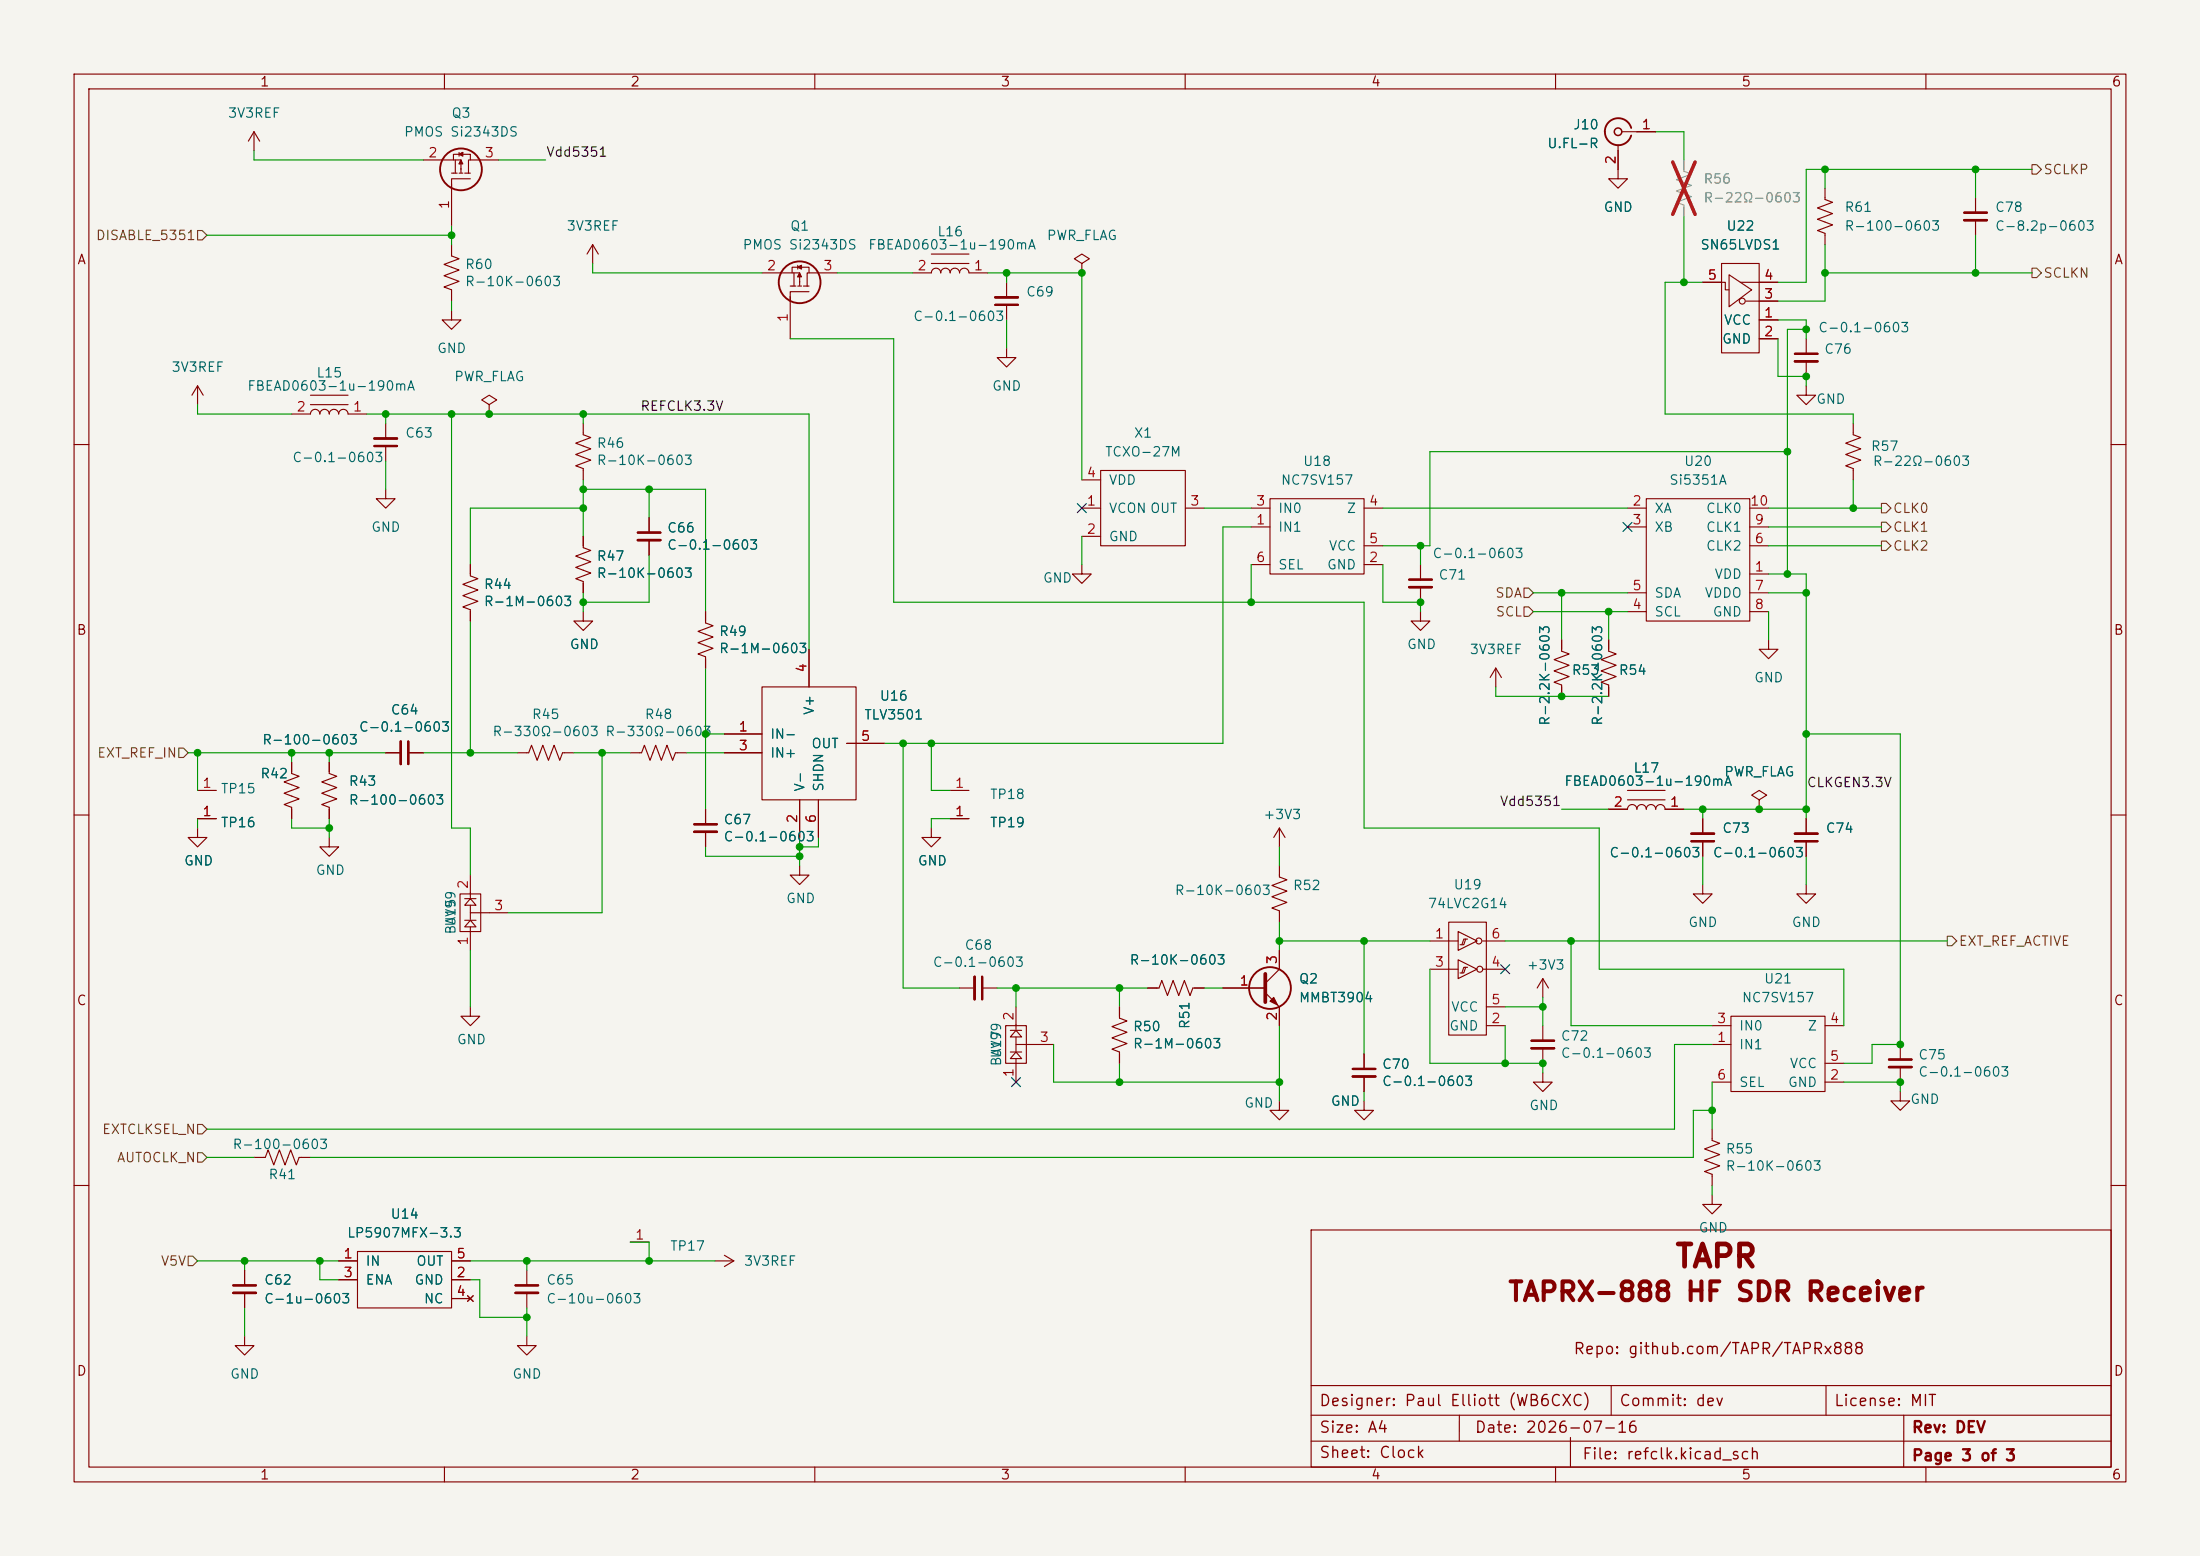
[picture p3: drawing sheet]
<svg xmlns="http://www.w3.org/2000/svg" width="297mm" height="210mm" viewBox="0 0 297 210" stroke-linecap="round" stroke-linejoin="round" font-family="sans-serif">
<path d="M0 0h297v210h-297z" fill="#f5f4ef" stroke="#f5f4ef" stroke-width=".14"/>
<g fill="none" stroke="#840000" stroke-width=".15">
<path d="M10 10h277v190h-277zM12 12h273v186h-273zM34.3 17.8l-.8 1.3M34.3 17.8l.8 1.3M34.3 17.8v2.5M60 10v2M110 10v2M160 10v2M210 10v2M218.4 19.6v4.5h1.3l-1.3 1.3-1.2-1.3h1.2M218.9 17.8h4.6M260 10v2"/>
<path d="M57.1 21.6h5.1M61 33v1.5l1 .4-2.1 .8 2.1 .7-2.1 .8 2.1 .8-2.1 .7 1.1 .4v1.5M61 23.4h.7M61 24.8v5.7M61.5 21.6v1.8M62 23.4h.5M62 20.6v.5M62.2 21.6v1.7M62.2 21.6l-.2 .5M62.5 20.8h1v.8M62.5 20.6l-.5 .2h-.8v.8M62.7 23.4h.8"/>
<path d="M63.5 24.1h-2.5v1.3M67.3 21.6h-4.1v1.8M80 33l-.8 1.3M80 33l.8 1.3M80 33v2.6M102.9 36.8h5v1.7M106.7 38.6h.7M107.2 36.8v1.8M107.7 38.6h.5M107.7 35.8v.5M107.9 36.9l-.2 .5M108.2 36.1h1v.7"/>
<path d="M108.2 35.8l-.5 .3h-.8v.7M108.5 38.6h.7M109.2 39.4h-2.5v1.2M113 36.8h-4v1.8M123.2 36.8h2.5a.64 .64 0 0 1 .7-.6 .64 .64 0 0 1 .6 .6 .64 .64 0 0 1 .6-.6 .64 .64 0 0 1 .7 .6 .64 .64 0 0 1 .6-.6 .64 .64 0 0 1 .6 .6 .64 .64 0 0 1 .7-.6 .64 .64 0 0 1 .6 .6h2.5M125.7 34.3h5.1M125.7 35.6h5.1M135.9 38.1v2M146 35.6l1.1-.7-1.1-.6-1 .6 1 .7v1.2M146 36.8h.1M229.9 38.1h3v1h.5M232.4 35.6h5.1v12h-5.1z"/>
<path d="M233.4 37.1l3.1 2-3.1 2.3zM234.9 38.1h5.1M246.4 25.4v1.5l1 .4-2 .8 2 .7-2 .8 2 .8-2 .7 1 .4v1.5M266.7 26.7v2M266.7 29.7v2.1M26.7 52.1l-.8 1.2M26.7 52.1l.7 1.2M26.7 52.1v2.5M39.4 55.9h2.5a.64 .64 0 0 1 .6-.7 .64 .64 0 0 1 .7 .7 .64 .64 0 0 1 .6-.7 .64 .64 0 0 1 .6 .7 .64 .64 0 0 1 .7-.7 .64 .64 0 0 1 .6 .7 .64 .64 0 0 1 .7-.7 .64 .64 0 0 1 .6 .7h2.5M41.9 53.3h5.1M41.9 54.6h5.1M52.1 57.2v2"/>
<path d="M61 41.9v1.3h1.2l-1.2 1.3-1.3-1.3h1.3M66 54.6l1.1-.6-1.1-.7-1 .7 1 .6v1.3M66 55.9h.1M78.7 57.2v1.5l1.1 .4-2.1 .7 2.1 .8-2.1 .7 2.1 .8-2.1 .8 1 .3v1.6M106.7 40v5.7M135.9 47v1.3h1.3l-1.3 1.2-1.3-1.2h1.3M135.9 41.1v2.1M235.7 40.6h4.3M237.5 43.2h2.5M237.5 45.7h2.5M243.8 52.1v1.2h1.3l-1.3 1.3-1.2-1.3h1.2M243.8 45.7v2.1"/>
<path d="M243.8 48.8v2M250.2 57.2v1.5l1 .4-2 .7 2 .8-2 .7 2 .8-2 .8 1 .3v1.6M10 60h2M52.1 66v1.3h1.2l-1.2 1.3-1.3-1.3h1.3M52.1 60.2v2M63.5 76.2v1.5l1 .4-2 .8 2 .7-2 .8 2 .8-2 .7 1 .4v1.5M78.7 72.4v1.5l1.1 .4-2.1 .8 2.1 .7-2.1 .8 2.1 .7-2.1 .8 1 .4v1.5M87.6 69.9v2M87.6 72.9v2M146 76.2v1.3h1.3l-1.3 1.2-1.2-1.2h1.2M146 68.6h2.6M146 72.4h2.6"/>
<path d="M146 64.8h2.6M148.6 63.5h11.4v10.2h-11.4zM160 68.6h2.6M168.9 68.6h2.5M168.9 71.1h2.5M168.9 76.2h2.5M171.4 67.3h12.7v10.2h-12.7zM184.1 68.6h2.6M184.1 73.7h2.6M184.1 76.2h2.6M191.8 76.2v2M191.8 79.2v2.1"/>
<path d="M219.7 68.6h2.5M219.7 71.1h2.5M222.2 67.3h14v16.5h-14zM236.2 77.5h2.6M236.2 68.6h2.6M236.2 71.1h2.6M236.2 73.7h2.6M285 60h2M78.7 82.6v1.2h1.3l-1.3 1.3-1.2-1.3h1.2M95.2 82.6v1.5l1.1 .4-2.1 .7 2.1 .8-2.1 .7 2.1 .8-2.1 .8 1 .3v1.6M97.8 99.1h5.1M102.9 92.7h12.7v15.3h-12.7z"/>
<path d="M109.2 87.6v5.1M191.8 82.6v1.2h1.2l-1.2 1.3-1.3-1.3h1.3M201.9 90.2l-.7 1.2M201.9 90.2l.8 1.2M201.9 90.2v2.5M210.8 86.4v1.5l1 .4-2 .7 2 .8-2 .8 2 .7-2 .8 1 .4v1.5M217.2 86.4v1.5l1 .4-2 .7 2 .8-2 .8 2 .7-2 .8 1 .4v1.5M219.7 82.6h2.5M219.7 80h2.5M236.2 82.6h2.6M236.2 80h2.6M238.8 86.4v1.2h1.2l-1.2 1.3-1.3-1.3h1.3"/>
<path d="M10 110h2M26.7 111.8v1.2h1.2l-1.2 1.3-1.3-1.3h1.3M26.7 106.7h2.5M26.7 110.5h2.5M39.4 102.9v1.5l1 .4-2 .7 2 .8-2 .8 2 .7-2 .8 1 .4v1.5M44.4 102.9v1.5l1.1 .4-2.1 .7 2.1 .8-2.1 .8 2.1 .7-2.1 .8 1 .4v1.5M44.4 113v1.3h1.3l-1.3 1.3-1.2-1.3h1.2M52.1 101.6h2M55.1 101.6h2M63.5 118.1v3.1M69.8 101.6h1.6l.4-1 .7 2 .8-2 .7 2 .8-2 .8 2 .3-1h1.6M85.1 101.6h1.5l.4-1 .8 2 .7-2 .8 2 .7-2 .8 2 .4-1h1.5"/>
<path d="M95.2 109.2v2.1M95.2 112.3v2M97.8 101.6h5.1M107.9 116.8v1.3h1.3l-1.3 1.3-1.2-1.3h1.2M107.9 108v5M110.5 108v5M114.3 100.3h5.1M125.7 111.8v1.2h1.3l-1.3 1.3-1.2-1.3h1.2M128.3 106.7h2.5M128.3 110.5h2.5M172.7 116.8v1.6l1 .3-2 .8 2 .8-2 .7 2 .8-2 .8 1 .3v1.6M172.7 111.8v2.5"/>
<path d="M172.7 111.8l-.7 1.2M172.7 111.8l.8 1.2M217.2 109.2h2.5a.64 .64 0 0 1 .6-.6 .64 .64 0 0 1 .7 .6 .64 .64 0 0 1 .6-.6 .64 .64 0 0 1 .6 .6 .64 .64 0 0 1 .7-.6 .64 .64 0 0 1 .6 .6 .64 .64 0 0 1 .7-.6 .64 .64 0 0 1 .6 .6h2.5M219.7 106.7h5.1M219.7 108h5.1M229.9 119.4v1.3h1.2l-1.2 1.2-1.3-1.2h1.3M229.9 110.5v2M229.9 113.5v2.1M237.5 108l1-.7-1-.6-1 .6 1 .7v1.2M237.5 109.2h.1M243.8 119.4v1.3h1.3l-1.3 1.2-1.2-1.2h1.2M243.8 110.5v2"/>
<path d="M243.8 113.5v2.1M285 110h2M62.1 120.7h2.8v5h-2.8zM62.7 124.2h1.6M62.7 121.3h1.6M63.5 124.2l.8 .9h-1.6zM63.5 121.3l.8 .9h-1.6zM63.5 135.9v1.3h1.3l-1.3 1.2-1.3-1.2h1.3M63.5 122.2v1.9M63.5 125.1v3.2M63.5 123.2h5.1M129.5 133.4h2.1"/>
<path d="M132.6 133.4h2M135.8 138.4h2.8v5.1h-2.8zM136.4 139.1h1.5M137.2 139.1l.7 .9h-1.5zM137.2 135.9v3M137.2 140v1.9M151.1 135.9v1.5l1 .4-2 .8 2 .7-2 .8 2 .7-2 .8 1 .4v1.5M154.9 133.4h1.6l.3-1.1 .8 2.1 .8-2.1 .7 2.1 .8-2.1 .8 2.1 .3-1h1.6M165.1 133.4h5.7M170.8 134l1.9 1.9v2.5M172.7 128.3v2.5l-1.9 1.9M193 127h3.8"/>
<path d="M193 130.8h3.8M195.6 124.5h5.1v15.2h-5.1zM196.8 125.7l2.6 1.3-2.6 1.3zM196.8 129.5l2.6 1.3-2.6 1.3zM197.9 126.7h-.3l-.2 .8M197.9 130.6h-.3l-.2 .7M198.1 126.7h-.2l-.3 .8h-.5M198.1 130.6h-.2l-.3 .7h-.5M200.2 127h3M200.2 130.8h3M200.7 138.4h2.5M200.7 135.9h2.5"/>
<path d="M208.3 132.1v2.5M208.3 138.4v2.1M208.3 132.1l-.8 1.3M208.3 132.1l.7 1.3M231.1 138.4h2.6M233.7 137.2h12.7v10.1h-12.7zM246.4 138.4h2.5M34.3 156.2h1.5l.4-1 .8 2 .7-2 .8 2 .7-2 .8 2 .4-1h1.5M136.4 142h1.5M137.2 142l.7 .9h-1.5zM137.2 142.9v3.2M137.2 141h5"/>
<path d="M172.7 148.6v1.3h1.3l-1.3 1.2-1.3-1.2h1.3M184.1 148.6v1.3h1.3l-1.3 1.2-1.2-1.2h1.2M184.1 142.2v2.1M184.1 145.3v2M208.3 144.8v1.3h1.2l-1.2 1.2-1.3-1.2h1.3M208.3 141.5v2M231.1 152.4v1.5l1.1 .4-2.1 .8 2.1 .7-2.1 .8 2.1 .8-2.1 .7 1 .4v1.5M231.1 141h2.6M231.1 146.1h2.6M246.4 146.1h2.5M246.4 143.5h2.5M256.5 147.3v1.3h1.3l-1.3 1.3-1.2-1.3h1.2"/>
<path d="M256.5 141v2M256.5 144v2.1M10 160h2M33 171.5v2M33 174.5v2M45.7 170.2h2.6M45.7 172.7h2.6M48.3 168.9h12.7v7.6h-12.7zM61 170.2h2.5M61 172.7h2.5M61 175.3h2.5M63.1 174.9l.8 .7"/>
<path d="M63.9 174.9l-.8 .7M71.1 171.5v2M71.1 174.5v2M85.1 167.6h2.5M96.5 170.2h2.6M97.8 169.4l1.3 .8M99.1 170.2l-1.3 .7M177 166h108v32h-108zM231.1 161.3v1.3h1.3l-1.3 1.2-1.2-1.2h1.2M285 160h2M33 180.3v1.3h1.3l-1.3 1.3-1.3-1.3h1.3M60 198v2"/>
<path d="M71.1 180.3v1.3h1.3l-1.3 1.3-1.3-1.3h1.3M110 198v2M160 198v2M177 194.5h108M177 191h108M177 187h108M197 191v3.5M210 198v2M212 194v4M217.5 187v4M246.5 187v4M257 191v7"/>
<path d="M260 198v2"/>
<circle cx="235.2" cy="40.6" r=".4"/>
<circle cx="199.6" cy="127" r=".4"/>
<circle cx="199.8" cy="130.8" r=".4"/>
</g>
<g fill="none" stroke="#840000" stroke-width=".25">
<path d="M216.7 17.8a1.81 1.81 0 0 0 1.5 1.8 1.81 1.81 0 0 0 2-1.3M220.2 17.3a1.82 1.82 0 0 0-2-1.3 1.82 1.82 0 0 0-1.5 1.8"/>
<circle cx="62.2" cy="22.9" r="2.82"/>
<circle cx="107.9" cy="38.1" r="2.82"/>
<circle cx="171.4" cy="133.3" r="2.82"/>
</g>
<g fill="#840000" stroke="#840000" stroke-width=".15">
<path d="M62.2 21.6l.3 .5h-.5z"/>
<path d="M62 20.8l.5-.2v.5z"/>
<path d="M171.4 135.1l.6-.5 .5 1z"/>
<path d="M107.9 36.9l.3 .5h-.5z"/>
<path d="M107.7 36.1l.5-.3v.5z"/>
</g>
<g fill="none" stroke="#840000" stroke-width=".3">
<path d="M265.2 28.7h3M134.4 41.1h3M242.3 47.8h3.1M50.5 60.2h3.1M86.1 71.9h3.1M190.2 78.2h3.1M55.1 100.1v3M93.7 111.3h3.1M228.3 113.5h3.1M242.3 113.5h3.1M132.6 131.8v3.1M182.6 144.3h3.1"/>
<path d="M206.8 140.5h3M255 143h3.1M31.5 173.5h3M69.6 173.5h3"/>
</g>
<g fill="none" stroke="#840000" stroke-width=".33">
<path d="M265.2 29.7h3M50.5 59.2h3.1M134.4 40.1h3M242.3 48.8h3.1M86.1 72.9h3.1M190.2 79.2h3.1M54.1 100.1v3M93.7 112.3h3.1M228.3 112.5h3.1M242.3 112.5h3.1M131.6 131.8v3.1M182.6 145.3h3.1"/>
<path d="M206.8 141.5h3M255 144h3.1M31.5 174.5h3M69.6 174.5h3"/>
</g>
<path d="M170.8 131.4v3.9" fill="none" stroke="#840000" stroke-width=".51"/>
<path d="M227.3 21.6v1.5l1 .4-2 .8 2 .7-2 .8 2 .7-2 .8 1 .4v1.5" fill="none" stroke="#9c9b98" stroke-width=".15"/>
<path d="M225.8 21.9l3 7M228.8 21.9l-3 7" fill="none" stroke="#e12e31" stroke-width=".46"/>
<circle cx="218.4" cy="17.8" r=".51" fill="none" stroke="#840000" stroke-width=".2"/>
<g fill="none" stroke="#725600" stroke-width=".15">
<path d="M26.7 31.1h.6l.6 .7-.6 .6h-.6zM274.3 22.2h.7l.6 .7-.6 .6h-.7zM274.3 36.2h.7l.6 .6-.6 .7h-.7zM205.7 79.4h.7l.6 .6-.6 .6h-.7zM254 73h.6l.7 .7-.7 .6h-.6zM254 67.9h.6l.7 .7-.7 .6h-.6zM254 70.5h.6l.7 .6-.7 .7h-.6zM205.7 81.9h.7l.6 .7-.6 .6h-.7zM24.1 101h.7l.6 .6-.6 .6h-.7zM262.9 126.4h.6l.7 .6-.7 .6h-.6zM26.7 151.8h.6l.6 .6-.6 .6h-.6zM26.7 155.6h.6l.6 .6-.6 .6h-.6z"/>
<path d="M25.4 169.5h.6l.7 .7-.7 .6h-.6z"/>
</g>
<g fill="none" stroke="#009600" stroke-width=".15">
<path d="M223.5 17.8h3.8v3.8M27.9 31.8h33.1M34.3 20.3v1.3h22.8M61 30.5v2.5M67.3 21.6h6.4M80 35.6v1.2h22.9M113 36.8h10.2M133.3 36.8h12.7v28M135.9 36.8v1.3M227.3 29.2v8.9M229.9 38.1h-5.1v17.8h25.4v1.3M246.4 22.9v2.5"/>
<path d="M246.4 33v7.6h-6.4M246.4 36.8h27.9M266.7 22.9v3.8M266.7 31.8v5M274.3 22.9h-30.5v15.2h-3.8M26.7 54.6v1.3h12.7M49.5 55.9h59.7v31.7M52.1 55.9v1.3M61 55.9v55.9h2.5v6.3M61 40.6v1.3M78.7 55.9v1.3M106.7 45.7h13.9v35.6h63.5v30.5h31.8v19h33v7.6"/>
<path d="M135.9 43.2v3.8M240 43.2h3.8v2.5M240 45.7v5.1h3.8v1.3M243.8 44.5h-2.5v33M52.1 62.2v3.8M78.7 68.6h-15.2v7.6M78.7 66h16.5v16.6M78.7 64.8v7.6M87.6 74.9v6.4h-8.9M87.6 66v3.9M146 72.4v3.8M162.6 68.6h6.3"/>
<path d="M168.9 71.1h-3.8v29.2h-45.7M168.9 76.2v5.1M186.7 68.6h33M186.7 76.2v5.1h5.1v1.3M191.8 73.7v2.5M238.8 68.6h15.2M238.8 71.1h15.2M238.8 73.7h15.2M238.8 77.5h5v33M241.3 61h-48.3v12.7h-6.3M250.2 64.8v3.8M63.5 83.8v17.8"/>
<path d="M78.7 80v2.6M95.2 99.1h2.6M95.2 90.2v19M201.9 92.7v1.3h15.3M207 80h12.7M207 82.6h12.7M210.8 80v6.4M217.2 82.6v3.8M238.8 80h5M238.8 82.6v3.8M243.8 99.1h12.7v41.9h-3.8v2.5h-3.8M25.4 101.6h26.7"/>
<path d="M26.7 101.6v5.1M26.7 110.5v1.3M39.4 110.5v1.3h5M39.4 101.6v1.3M44.4 101.6v1.3M44.4 110.5v2.5M57.1 101.6h12.7M77.5 101.6h7.6M81.3 101.6v21.6h-12.7M92.7 101.6h5.1M95.2 114.3v1.3h12.7M107.9 113v3.8"/>
<path d="M110.5 113v1.3h-2.6M121.9 100.3v33.1h7.6M125.7 100.3v6.4h2.6M128.3 110.5h-2.6v1.3M172.7 114.3v2.5M210.8 109.2h6.4M227.3 109.2h16.5M229.9 109.2v1.3M229.9 115.6v3.8M243.8 115.6v3.8M63.5 128.3v7.6M134.6 133.4h20.3"/>
<path d="M137.2 133.4v2.5M151.1 133.4v2.5M162.6 133.4h2.5M172.7 127h20.3M172.7 124.5v3.8M172.7 138.4v10.2M184.1 127v15.2M193 130.8v12.7h15.3v1.3M203.2 127h59.7M203.2 135.9h5.1M203.2 138.4v5.1M208.3 134.6v3.8"/>
<path d="M212.1 127v11.4h19M27.9 156.2h6.4M142.2 141v5.1h30.5M151.1 143.5v2.6M184.1 147.3v1.3M231.1 141h-5v11.4h-198.2M231.1 146.1v6.3M231.1 149.9h-2.5v6.3h-186.7M248.9 146.1h7.6v1.2M26.7 170.2h19M33 170.2v1.3M33 176.5v3.8"/>
<path d="M43.2 170.2v2.5h2.5M63.5 170.2h33M63.5 172.7h1.3v5.1h6.3M71.1 170.2v1.3M71.1 176.5v3.8M85.1 167.6h2.5v2.6M231.1 160v1.3"/>
</g>
<path d="M145.4 68l1.3 1.2M146.7 68l-1.3 1.2M219.1 70.5l1.2 1.2M220.3 70.5l-1.2 1.2M202.6 130.2l1.2 1.2M203.8 130.2l-1.2 1.2M136.6 145.4l1.2 1.3M137.8 145.4l-1.2 1.3" fill="none" stroke="#000084" stroke-width=".15"/>
<g fill="#009600" stroke="#009600" stroke-width=".14">
<circle cx="125.7" cy="100.3" r=".46"/>
<circle cx="168.9" cy="81.3" r=".46"/>
<circle cx="172.7" cy="127" r=".46"/>
<circle cx="43.2" cy="170.2" r=".46"/>
<circle cx="71.1" cy="170.2" r=".46"/>
<circle cx="87.6" cy="170.2" r=".46"/>
<circle cx="71.1" cy="177.8" r=".46"/>
<circle cx="33" cy="170.2" r=".46"/>
<circle cx="78.7" cy="81.3" r=".46"/>
<circle cx="121.9" cy="100.3" r=".46"/>
<circle cx="107.9" cy="114.3" r=".46"/>
<circle cx="107.9" cy="115.6" r=".46"/>
<circle cx="95.2" cy="99.1" r=".46"/>
<circle cx="52.1" cy="55.9" r=".46"/>
<circle cx="61" cy="55.9" r=".46"/>
<circle cx="66" cy="55.9" r=".46"/>
<circle cx="61" cy="31.8" r=".46"/>
<circle cx="78.7" cy="68.6" r=".46"/>
<circle cx="146" cy="36.8" r=".46"/>
<circle cx="135.9" cy="36.8" r=".46"/>
<circle cx="78.7" cy="66" r=".46"/>
<circle cx="87.6" cy="66" r=".46"/>
<circle cx="78.7" cy="55.9" r=".46"/>
<circle cx="151.1" cy="133.4" r=".46"/>
<circle cx="137.2" cy="133.4" r=".46"/>
<circle cx="151.1" cy="146.1" r=".46"/>
<circle cx="172.7" cy="146.1" r=".46"/>
<circle cx="63.5" cy="101.6" r=".46"/>
<circle cx="44.4" cy="111.8" r=".46"/>
<circle cx="44.4" cy="101.6" r=".46"/>
<circle cx="81.3" cy="101.6" r=".46"/>
<circle cx="39.4" cy="101.6" r=".46"/>
<circle cx="26.7" cy="101.6" r=".46"/>
<circle cx="217.2" cy="82.6" r=".46"/>
<circle cx="243.8" cy="80" r=".46"/>
<circle cx="243.8" cy="99.1" r=".46"/>
<circle cx="243.8" cy="50.8" r=".46"/>
<circle cx="241.3" cy="61" r=".46"/>
<circle cx="250.2" cy="68.6" r=".46"/>
<circle cx="229.9" cy="109.2" r=".46"/>
<circle cx="237.5" cy="109.2" r=".46"/>
<circle cx="243.8" cy="109.2" r=".46"/>
<circle cx="241.3" cy="77.5" r=".46"/>
<circle cx="184.1" cy="127" r=".46"/>
<circle cx="203.2" cy="143.5" r=".46"/>
<circle cx="208.3" cy="135.9" r=".46"/>
<circle cx="208.3" cy="143.5" r=".46"/>
<circle cx="210.8" cy="80" r=".46"/>
<circle cx="212.1" cy="127" r=".46"/>
<circle cx="191.8" cy="73.7" r=".46"/>
<circle cx="191.8" cy="81.3" r=".46"/>
<circle cx="210.8" cy="94" r=".46"/>
<circle cx="246.4" cy="22.9" r=".46"/>
<circle cx="246.4" cy="36.8" r=".46"/>
<circle cx="243.8" cy="44.5" r=".46"/>
<circle cx="266.7" cy="22.9" r=".46"/>
<circle cx="227.3" cy="38.1" r=".46"/>
<circle cx="266.7" cy="36.8" r=".46"/>
<circle cx="256.5" cy="141" r=".46"/>
<circle cx="256.5" cy="146.1" r=".46"/>
<circle cx="231.1" cy="149.9" r=".46"/>
</g>
<text font-size="3" fill="#840000" x="226" y="171.8">TAPR</text>
<text font-size="2.5" fill="#840000" x="203.4" y="176.3">TAPRX-888 HF SDR Receiver</text>
<g font-size="1.5" fill="#840000">
<text x="212.3" y="183.2">Repo: github.com/TAPR/TAPRx888</text>
<text x="178" y="190.2">Designer: Paul Elliott (WB6CXC)</text>
<text x="218.5" y="190.2">Commit: dev</text>
<text x="247.5" y="190.2">License: MIT</text>
<text x="178" y="193.8">Size: A4</text>
<text x="178" y="197.2">Sheet: Clock</text>
<text x="199" y="193.8">Date: 2026-07-16</text>
<text x="213.5" y="197.4">File: refclk.kicad_sch</text>
<text x="258" y="193.8">Rev: DEV</text>
<text x="258" y="197.6">Page 3 of 3</text>
</g>
<g font-size="1.3" fill="#840000">
<text x="35" y="12">1</text>
<text x="85" y="12">2</text>
<text x="135" y="12">3</text>
<text x="185" y="12">4</text>
<text x="235" y="12">5</text>
<text x="285" y="12">6</text>
<text x="10.3" y="36">A</text>
<text x="285.3" y="36">A</text>
<text x="10.3" y="86">B</text>
<text x="285.3" y="86">B</text>
<text x="10.3" y="136">C</text>
<text x="285.3" y="136">C</text>
<text x="10.3" y="186">D</text>
<text x="285.3" y="186">D</text>
<text x="35" y="200">1</text>
<text x="85" y="200">2</text>
<text x="135" y="200">3</text>
<text x="185" y="200">4</text>
<text x="235" y="200">5</text>
<text x="285" y="200">6</text>
</g>
<g font-size="1.3" fill="#006464">
<text x="30.7" y="16.2">3V3REF</text>
<text x="60.9" y="16.2">Q3</text>
<text x="212.3" y="17.8">J10</text>
<text x="54.4" y="18.8">PMOS Si2343DS</text>
<text x="208.8" y="20.3">U.FL-R</text>
<text x="216.4" y="28.9">GND</text>
<text x="248.9" y="28.9">R61</text>
<text x="269.2" y="28.9">C78</text>
<text x="76.4" y="31.5">3V3REF</text>
<text x="100.2" y="34">PMOS Si2343DS</text>
<text x="106.6" y="31.5">Q1</text>
<text x="117.1" y="34">FBEAD0603-1u-190mA</text>
<text x="126.4" y="32.2">L16</text>
<text x="141.2" y="32.7">PWR_FLAG</text>
<text x="229.5" y="34">SN65LVDS1</text>
<text x="233" y="31.5">U22</text>
<text x="248.9" y="31.5">R-100-0603</text>
<text x="269.2" y="31.5">C-8.2p-0603</text>
<text x="62.7" y="36.6">R60</text>
<text x="62.7" y="38.9">R-10K-0603</text>
<text x="138.4" y="40.3">C69</text>
<text x="58.9" y="48">GND</text>
<text x="123.2" y="43.6">C-0.1-0603</text>
<text x="232.4" y="46.7">GND</text>
<text x="232.6" y="44.2">VCC</text>
<text x="245.4" y="45.2">C-0.1-0603</text>
<text x="23.1" y="50.5">3V3REF</text>
<text x="33.3" y="53">FBEAD0603-1u-190mA</text>
<text x="42.6" y="51.3">L15</text>
<text x="61.2" y="51.8">PWR_FLAG</text>
<text x="133.9" y="53">GND</text>
<text x="246.2" y="48.1">C76</text>
<text x="54.6" y="59.4">C63</text>
<text x="153" y="59.4">X1</text>
<text x="245.1" y="54.8">GND</text>
<text x="39.4" y="62.7">C-0.1-0603</text>
<text x="80.5" y="60.8">R46</text>
<text x="80.5" y="63.1">R-10K-0603</text>
<text x="149.1" y="61.9">TCXO-27M</text>
<text x="149.6" y="65.7">VDD</text>
<text x="172.8" y="65.7">NC7SV157</text>
<text x="175.8" y="63.2">U18</text>
<text x="225.3" y="65.7">Si5351A</text>
<text x="227.3" y="63.2">U20</text>
<text x="252.5" y="61.2">R57</text>
<text x="252.7" y="63.2">R-22Ω-0603</text>
<text x="149.6" y="69.6">VCON OUT</text>
<text x="172.5" y="69.6">IN0</text>
<text x="181.7" y="69.6">Z</text>
<text x="223.3" y="69.6">XA</text>
<text x="230.2" y="69.6">CLK0</text>
<text x="50" y="72.1">GND</text>
<text x="80.5" y="76">R47</text>
<text x="90" y="72.2">C66</text>
<text x="90" y="74.5">C-0.1-0603</text>
<text x="149.6" y="73.4">GND</text>
<text x="172.5" y="72.1">IN1</text>
<text x="172.5" y="77.2">SEL</text>
<text x="179.1" y="77.2">GND</text>
<text x="179.3" y="74.6">VCC</text>
<text x="193.3" y="75.6">C-0.1-0603</text>
<text x="223.3" y="72.1">XB</text>
<text x="230.2" y="74.6">CLK2</text>
<text x="230.2" y="72.1">CLK1</text>
<text x="65.2" y="82.1">R-1M-0603</text>
<text x="65.2" y="79.8">R44</text>
<text x="80.5" y="78.3">R-10K-0603</text>
<text x="140.7" y="78.9">GND</text>
<text x="194.1" y="78.5">C71</text>
<text x="223.3" y="83.5">SCL</text>
<text x="223.3" y="81">SDA</text>
<text x="230" y="81">VDDO</text>
<text x="231.1" y="83.5">GND</text>
<text x="231.4" y="78.4">VDD</text>
<text x="76.8" y="87.9">GND</text>
<text x="97" y="88.5">R-1M-0603</text>
<text x="97" y="86.2">R49</text>
<text x="189.9" y="87.9">GND</text>
<text x="198.3" y="88.6">3V3REF</text>
<text x="118.7" y="94.9">U16</text>
<text x="212.1" y="91.4">R53</text>
<text x="218.4" y="91.4">R54</text>
<text x="236.7" y="92.4">GND</text>
<text x="35.3" y="100.8">R-100-0603</text>
<text x="48.4" y="99.1">C-0.1-0603</text>
<text x="52.7" y="96.8">C64</text>
<text x="66.4" y="99.7">R-330Ω-0603 R-330Ω-0603</text>
<text x="71.7" y="97.4">R45</text>
<text x="87" y="97.4">R48</text>
<text x="103.9" y="100">IN-</text>
<text x="109.5" y="101.3">OUT</text>
<text x="110.2" y="96.6" transform="rotate(-90 110.2 96.6)">V+</text>
<text x="116.6" y="97.4">TLV3501</text>
<text x="209.5" y="98" transform="rotate(-90 209.5 98)">R-2.2K-0603</text>
<text x="216.6" y="98" transform="rotate(-90 216.6 98)">R-2.2K-0603</text>
<text x="29.7" y="107.4">TP15</text>
<text x="35.1" y="105.4">R42</text>
<text x="47" y="106.4">R43</text>
<text x="103.9" y="102.6">IN+</text>
<text x="108.9" y="106.9" transform="rotate(-90 108.9 106.9)">V-</text>
<text x="111.5" y="106.9" transform="rotate(-90 111.5 106.9)">SHDN</text>
<text x="211.1" y="106.4">FBEAD0603-1u-190mA</text>
<text x="220.4" y="104.6">L17</text>
<text x="232.7" y="105.1">PWR_FLAG</text>
<text x="29.7" y="112">TP16</text>
<text x="47" y="108.9">R-100-0603</text>
<text x="97.6" y="111.6">C67</text>
<text x="97.6" y="113.9">C-0.1-0603</text>
<text x="133.6" y="108.2">TP18</text>
<text x="133.6" y="112">TP19</text>
<text x="170.5" y="110.9">+3V3</text>
<text x="232.4" y="112.7">C73</text>
<text x="246.4" y="112.7">C74</text>
<text x="24.8" y="117.1">GND</text>
<text x="42.5" y="118.4">GND</text>
<text x="123.8" y="117.1">GND</text>
<text x="217.2" y="116">C-0.1-0603</text>
<text x="231.1" y="116">C-0.1-0603</text>
<text x="61.8" y="125.2" transform="rotate(-90 61.8 125.2)">U15</text>
<text x="106" y="122.2">GND</text>
<text x="158.5" y="121.1">R-10K-0603</text>
<text x="174.5" y="120.5">R52</text>
<text x="192.7" y="122.9">74LVC2G14</text>
<text x="196.1" y="120.4">U19</text>
<text x="227.8" y="125.4">GND</text>
<text x="241.8" y="125.4">GND</text>
<text x="61.8" y="126.2" transform="rotate(-90 61.8 126.2)">BAV99</text>
<text x="125.8" y="130.8">C-0.1-0603</text>
<text x="130.1" y="128.5">C68</text>
<text x="152.4" y="130.5">R-10K-0603</text>
<text x="206" y="131.2">+3V3</text>
<text x="175.3" y="133.1">Q2</text>
<text x="175.3" y="135.6">MMBT3904</text>
<text x="195.8" y="136.9">VCC</text>
<text x="235.1" y="135.6">NC7SV157</text>
<text x="238.1" y="133.1">U21</text>
<text x="61.6" y="141.3">GND</text>
<text x="135.5" y="142.9" transform="rotate(-90 135.5 142.9)">U17</text>
<text x="152.9" y="141.8">R-1M-0603</text>
<text x="152.9" y="139.5">R50</text>
<text x="160.9" y="139" transform="rotate(-90 160.9 139)">R51</text>
<text x="195.6" y="139.4">GND</text>
<text x="210.6" y="140.8">C72</text>
<text x="210.6" y="143.1">C-0.1-0603</text>
<text x="234.7" y="141.9">IN1</text>
<text x="234.7" y="139.4">IN0</text>
<text x="244" y="139.4">Z</text>
<text x="258.9" y="143.3">C75</text>
<text x="135.5" y="144" transform="rotate(-90 135.5 144)">BAV99</text>
<text x="167.9" y="149.8">GND</text>
<text x="179.6" y="149.6">GND</text>
<text x="186.5" y="144.6">C70</text>
<text x="186.5" y="146.9">C-0.1-0603</text>
<text x="234.7" y="147">SEL</text>
<text x="241.3" y="147">GND</text>
<text x="241.5" y="144.5">VCC</text>
<text x="257.8" y="149.3">GND</text>
<text x="258.9" y="145.6">C-0.1-0603</text>
<text x="31.3" y="155.4">R-100-0603</text>
<text x="206.4" y="150.1">GND</text>
<text x="36.2" y="159.5">R41</text>
<text x="232.9" y="156">R55</text>
<text x="232.9" y="158.3">R-10K-0603</text>
<text x="46.8" y="167.3">LP5907MFX-3.3</text>
<text x="52.6" y="164.8">U14</text>
<text x="229.2" y="166.7">GND</text>
<text x="35.6" y="173.7">C62</text>
<text x="49.3" y="171.2">IN</text>
<text x="49.3" y="173.7">ENA</text>
<text x="55.9" y="173.7">GND</text>
<text x="56.1" y="171.2">OUT</text>
<text x="73.7" y="173.7">C65</text>
<text x="90.4" y="169.1">TP17</text>
<text x="100.3" y="171.2">3V3REF</text>
<text x="35.6" y="176.2">C-1u-0603</text>
<text x="57.1" y="176.2">NC</text>
<text x="73.7" y="176.2">C-10u-0603</text>
<text x="31" y="186.4">GND</text>
<text x="69.1" y="186.4">GND</text>
</g>
<g font-size="1.3" fill="#a90000">
<text x="221.5" y="17.8">1</text>
<text x="57.7" y="21.6">2</text>
<text x="65.3" y="21.6">3</text>
<text x="218.4" y="22.3" transform="rotate(-90 218.4 22.3)">2</text>
<text x="60.9" y="28.3" transform="rotate(-90 60.9 28.3)">1</text>
<text x="103.4" y="36.8">2</text>
<text x="111.1" y="36.8">3</text>
<text x="123.8" y="36.8">2</text>
<text x="131.4" y="36.8">1</text>
<text x="230.4" y="38.1">5</text>
<text x="238.1" y="40.6">3</text>
<text x="238.1" y="38.1">4</text>
<text x="106.7" y="43.6" transform="rotate(-90 106.7 43.6)">1</text>
<text x="238.1" y="43.2">1</text>
<text x="238.1" y="45.7">2</text>
<text x="39.9" y="55.9">2</text>
<text x="47.6" y="55.9">1</text>
<text x="146.6" y="64.7">4</text>
<text x="146.6" y="68.6">1</text>
<text x="160.6" y="68.6">3</text>
<text x="169.5" y="71.1">1</text>
<text x="169.5" y="68.6">3</text>
<text x="184.7" y="68.6">4</text>
<text x="220.3" y="68.6">2</text>
<text x="220.3" y="71.1">3</text>
<text x="236.2" y="68.6">10</text>
<text x="236.8" y="71.1">9</text>
<text x="146.6" y="72.4">2</text>
<text x="169.5" y="76.2">6</text>
<text x="184.7" y="76.2">2</text>
<text x="184.7" y="73.6">5</text>
<text x="236.8" y="77.4">1</text>
<text x="236.8" y="73.6">6</text>
<text x="220.3" y="82.5">4</text>
<text x="220.3" y="80">5</text>
<text x="236.8" y="80">7</text>
<text x="236.8" y="82.5">8</text>
<text x="109.2" y="90.9" transform="rotate(-90 109.2 90.9)">4</text>
<text x="99.6" y="99">1</text>
<text x="99.6" y="101.6">3</text>
<text x="116.1" y="100.3">5</text>
<text x="27.2" y="106.7">1</text>
<text x="128.8" y="106.7">1</text>
<text x="27.2" y="110.5">1</text>
<text x="107.9" y="111.2" transform="rotate(-90 107.9 111.2)">2</text>
<text x="110.5" y="111.2" transform="rotate(-90 110.5 111.2)">6</text>
<text x="128.8" y="110.5">1</text>
<text x="217.7" y="109.2">2</text>
<text x="225.4" y="109.2">1</text>
<text x="63.5" y="120.1" transform="rotate(-90 63.5 120.1)">2</text>
<text x="66.6" y="123.2">3</text>
<text x="63.5" y="127.7" transform="rotate(-90 63.5 127.7)">1</text>
<text x="172.7" y="130.2" transform="rotate(-90 172.7 130.2)">3</text>
<text x="193.6" y="127">1</text>
<text x="193.6" y="130.8">3</text>
<text x="201.2" y="130.8">4</text>
<text x="201.2" y="127">6</text>
<text x="137.1" y="137.9" transform="rotate(-90 137.1 137.9)">2</text>
<text x="167.3" y="133.3">1</text>
<text x="172.7" y="137.9" transform="rotate(-90 172.7 137.9)">2</text>
<text x="201.2" y="135.9">5</text>
<text x="140.3" y="140.9">3</text>
<text x="201.2" y="138.4">2</text>
<text x="231.7" y="140.9">1</text>
<text x="231.7" y="138.4">3</text>
<text x="246.9" y="138.4">4</text>
<text x="246.9" y="143.5">5</text>
<text x="137.1" y="145.5" transform="rotate(-90 137.1 145.5)">1</text>
<text x="231.7" y="146">6</text>
<text x="246.9" y="146">2</text>
<text x="85.7" y="167.6">1</text>
<text x="46.3" y="170.2">1</text>
<text x="46.3" y="172.7">3</text>
<text x="61.5" y="172.7">2</text>
<text x="61.5" y="170.2">5</text>
<text x="61.5" y="175.2">4</text>
</g>
<g font-size="1.3" fill="#0f0f0f">
<text x="73.7" y="21.5">Vdd5351</text>
<text x="86.4" y="55.8">REFCLK3.3V</text>
<text x="243.8" y="106.6">CLKGEN3.3V</text>
<text x="202.4" y="109.1">Vdd5351</text>
</g>
<g font-size="1.3" fill="#725600">
<text x="275.8" y="23.8">SCLKP</text>
<text x="12.9" y="32.7">DISABLE_5351</text>
<text x="275.8" y="37.8">SCLKN</text>
<text x="255.5" y="69.6">CLK0</text>
<text x="255.5" y="74.6">CLK2</text>
<text x="255.5" y="72.1">CLK1</text>
<text x="201.8" y="81">SDA</text>
<text x="201.8" y="83.5">SCL</text>
<text x="13" y="102.6">EXT_REF_IN</text>
<text x="264.4" y="128">EXT_REF_ACTIVE</text>
<text x="13.7" y="153.4">EXTCLKSEL_N</text>
<text x="15.7" y="157.2">AUTOCLK_N</text>
<text x="21.6" y="171.2">V5V</text>
</g>
<g font-size="1.3" fill="#939391">
<text x="229.9" y="25.1">R56</text>
<text x="229.9" y="27.6">R-22Ω-0603</text>
</g>
</svg>
